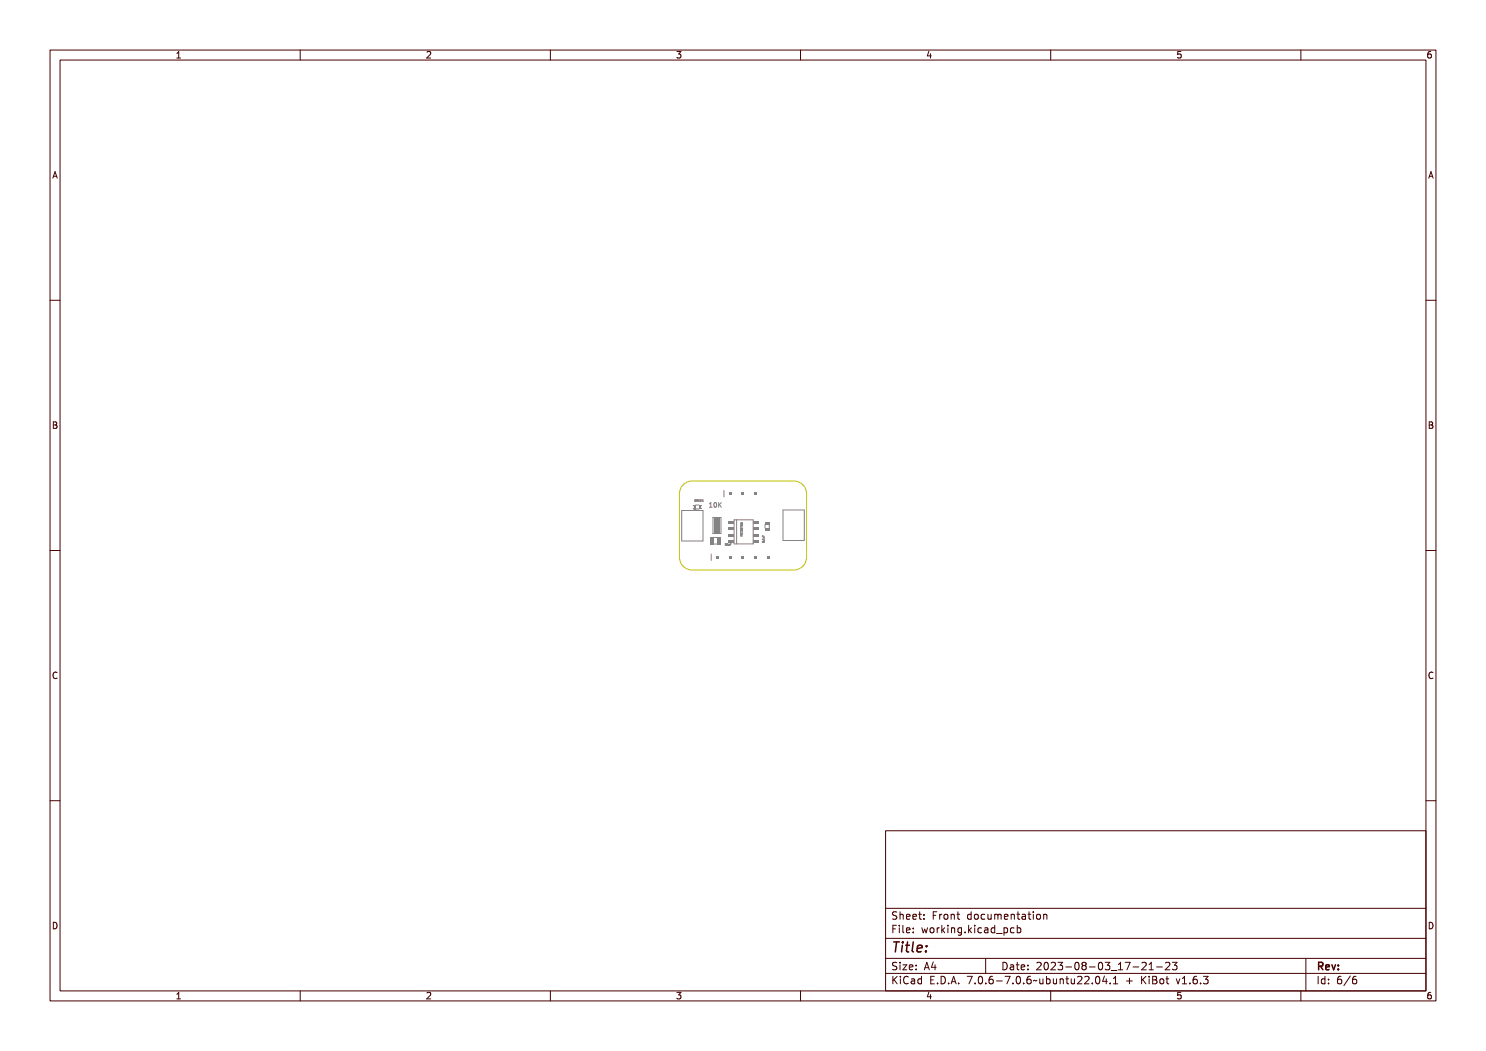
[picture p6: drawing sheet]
<svg xmlns="http://www.w3.org/2000/svg" width="297mm" height="210mm" viewBox="0 0 297 210" stroke-linecap="round" stroke-linejoin="round" font-family="sans-serif">
<g fill="none" stroke="#848484" stroke-width=".2">
<path d="M139 99.8l-.1 .2 .1 .2M139.2 99.9h.2l-.2 .1 .1 .2 .1-.1v.1h-.2zM139.5 99.9h.2v.3l-.1-.1-.1 .1zM139.5 99.9l.1 .1zM139.8 99.9h.2h-.2l.2 .1-.2 .2h.2h-.2zM140.1 99.9h.2h-.2l.2 .1-.2 .2h.2h-.2zM140.4 99.9l.1 .3 .1-.3v.3l-.2-.3v.3zM138.6 101l.2 .3-.2 .3M139 101.7h.7M139 100.9h.7M140.2 101l-.3 .3 .3 .3M141.7 100.5h.3v.8l.2 .1h-.5l.2-.1v-.7h-.2z"/>
<path d="M142.5 100.6l.1-.1a.44 .44 0 0 1 .4 .4 .44 .44 0 0 1-.4 .5l-.2-.3zM142.6 100.6a.37 .37 0 0 1 .3 .3 .37 .37 0 0 1-.3 .4zM143.2 100.5h.1v.4l.5-.4-.3 .4 .3 .5h-.1l-.3-.5-.1 .5h-.1zM144.9 108.7l.1-.1 .1 .4h-.2zM145.2 108.7l.1 .3zM145.5 108.7l.1 .3 .1-.3v.3h-.2zM145.8 108.6h.2l-.2 .1 .2 .1-.2 .2zM148 104.9v.1h.2M148 106.2v.2M148 106.3h.4M148 105.7h.1M148.1 105.7h.1"/>
<path d="M148.1 105.9l.3 .1-.3 .1zM148.1 105l.3 .2-.3-.1v.1zM148.1 104.7v.2a.16 .16 0 0 1 .2-.2 .16 .16 0 0 1 .1 .2l-.1-.1v.1h-.2zM148.1 105.6l-.1 .1M148.1 106.5v.2h.2M148.1 106.2l.2 .2 .1-.2a.17 .17 0 0 1-.2 .2 .17 .17 0 0 1-.1-.2zM148.1 105.6l.3 .2v-.2v.2l-.2-.2-.1 .2zM148.1 104.5h.2l.1 .2h-.4zM148.1 106.5l.3 .2h-.3zM148.1 105.6h.1M148.1 105.6h.3M148.1 105.4h.3z"/>
<path d="M148.1 104.4h.3v.2h-.3zM148.1 106.5l.2 .1zM148.1 104.5l.3 .1h-.3zM148.2 104.9v.1M148.2 106.9l-.2 .2h.4M148.2 106.9h.1M148.2 105h.1M148.2 104.9h.1M148.2 104.9h.2M148.2 106.9v.2M148.3 104.5h.1M148.4 106.7h-.1"/>
<path d="M148.4 106.5h.1M148.4 105.6h.1M148.4 106.5v.2M148.4 105.6v.1M148.4 105.7h-.3M148.4 104.9h.1M148.4 105h.1M148.4 105.3l-.4-.1v.2M148.4 105.9v.2l-.2-.2-.1 .2M148.4 104.9v.1M148.4 105.7h.1M152.4 107.6l.3-.1v.2h-.3z"/>
<path d="M152.4 106.9v.2l.2-.1 .1 .1h-.3zM152.4 108.2h.3zM152.5 107.2h.2v.2l-.2 .1 .2-.1zM152.7 108h.1"/>
<circle cx="138.7" cy="101.7" r=".08"/>
<circle cx="142.7" cy="100.9" r=".08"/>
<circle cx="145.2" cy="108.8" r=".17"/>
<circle cx="145.3" cy="108.8" r=".03"/>
<circle cx="148.2" cy="105.4" r=".17"/>
<circle cx="148.3" cy="105.4" r=".03"/>
<circle cx="152.6" cy="108.3" r=".17"/>
<circle cx="152.6" cy="108.2" r=".03"/>
</g>
<g fill="#848484">
<path d="M138.5 101.6h.2v.2h-.2z" fill-rule="evenodd"/>
<path d="M138.6 101.7l.4 .1z" fill-rule="evenodd"/>
<path d="M138.8 100.9h.2v.9h-.2z" fill-rule="evenodd"/>
<path d="M139.7 101.6h.5v.2h-.5z" fill-rule="evenodd"/>
<path d="M139.7 101h.2v.6h-.2z" fill-rule="evenodd"/>
<path d="M139.9 101.5l.1 .1z" fill-rule="evenodd"/>
<path d="M139.9 101l.1 .1z" fill-rule="evenodd"/>
<path d="M138.5 100.9h.3v.2h-.3z" fill-rule="evenodd"/>
<path d="M139.7 100.9h.5v.2h-.5z" fill-rule="evenodd"/>
</g>
<path d="M142.7 107.4h.7M142.7 108.7h.7" fill="none" stroke="#848484" stroke-width=".2"/>
<g fill="#848484">
<path d="M141.9 107.3h.8v1.5h-.8z" fill-rule="evenodd"/>
<path d="M143.4 107.3h.7v1.5h-.7z" fill-rule="evenodd"/>
</g>
<path d="M136.3 102h4.2v6.1h-4.2zM152.9 104.8v.7M153.8 104.8v.7" fill="none" stroke="#848484" stroke-width=".2"/>
<g fill="#848484">
<path d="M152.9 104.3h.9v.5h-.9z" fill-rule="evenodd"/>
<path d="M152.9 105.5h.9v.5h-.9z" fill-rule="evenodd"/>
</g>
<path d="M142.5 103.4h1.6v3.2h-1.6z" fill="none" stroke="#848484" stroke-width=".2"/>
<path d="M142.8 103.5h1v3.1h-1z" fill-rule="evenodd" fill="#848484"/>
<path d="M142.2 110.7v1.3" fill="none" stroke="#848484" stroke-width=".2"/>
<g fill="#848484">
<path d="M143.2 111.1h.5v.5h-.5z" fill-rule="evenodd"/>
<path d="M145.7 111.1h.5v.5h-.5z" fill-rule="evenodd"/>
<path d="M148.2 111.1h.6v.5h-.6z" fill-rule="evenodd"/>
<path d="M150.8 111.1h.5v.5h-.5z" fill-rule="evenodd"/>
<path d="M153.3 111.1h.5v.5h-.5z" fill-rule="evenodd"/>
</g>
<path d="M144.7 98v1.3" fill="none" stroke="#848484" stroke-width=".2"/>
<g fill="#848484">
<path d="M145.7 98.4h.5v.5h-.5z" fill-rule="evenodd"/>
<path d="M148.2 98.4h.6v.5h-.6z" fill-rule="evenodd"/>
<path d="M150.8 98.4h.5v.5h-.5z" fill-rule="evenodd"/>
</g>
<path d="M146.7 103.9h3.8v4.8h-3.8zM147.2 103.9v4.8M156.5 101.9h4.2v6.1h-4.2z" fill="none" stroke="#848484" stroke-width=".2"/>
<g fill="#848484">
<path d="M150.6 104.1h1.1v.5h-1.1z" fill-rule="evenodd"/>
<path d="M145.5 104.1h1.1v.5h-1.1z" fill-rule="evenodd"/>
<path d="M150.6 105.4h1.1v.5h-1.1z" fill-rule="evenodd"/>
<path d="M145.5 105.4h1.1v.5h-1.1z" fill-rule="evenodd"/>
<path d="M150.6 106.7h1.1v.5h-1.1z" fill-rule="evenodd"/>
<path d="M145.5 106.7h1.1v.5h-1.1z" fill-rule="evenodd"/>
<path d="M150.6 107.9h1.1v.5h-1.1z" fill-rule="evenodd"/>
<path d="M145.5 107.9h1.1v.5h-1.1z" fill-rule="evenodd"/>
</g>
<path d="M136.8 96.7l1-.5 .5-.1h20.4a2.54 2.54 0 0 1 2.5 2.6v12.7a2.54 2.54 0 0 1-2.5 2.5h-20.4a2.54 2.54 0 0 1-2.5-2.5v-12.7a2.53 2.53 0 0 1 1-2z" fill="none" stroke="#c2c200" stroke-width=".2"/>
<g fill="none" stroke="#480000" stroke-width=".2">
<path d="M10 10h277v190h-277zM12 12h273v186h-273zM60 10v2M110 10v2M160 10v2M210 10v2M260 10v2M10 60h2M285 60h2M10 110h2M285 110h2M10 160h2"/>
<path d="M285 160h2M177 166h108v32h-108zM60 198v2M110 198v2M160 198v2M177 181.5h108M177 187.5h108M177 191.5h108M177 194.5h108M178.1 195.2h.2v.6l.6-.6h.3l-.6 .6 .6 .8h-.2l-.5-.7-.2 .2v.5h-.2zM178.2 185h.9v.2h-.7v.4h.6v.2h-.6v.7h-.2zM178.3 182.4l.5-.1h.2v.2a.31 .31 0 0 0-.5-.1 .31 .31 0 0 0 0 .5 .5 .5 0 0 1 .6 .6 .5 .5 0 0 1-.8 .2l-.1-.2a.34 .34 0 0 0 .4 .1 .34 .34 0 0 0 .1-.5 .47 .47 0 0 1-.5-.2 .47 .47 0 0 1 .1-.5z"/>
<path d="M178.3 192.5l.5-.1h.2v.2a.31 .31 0 0 0-.5-.1 .31 .31 0 0 0 0 .5 .5 .5 0 0 1 .6 .6 .5 .5 0 0 1-.8 .2l-.1-.2a.34 .34 0 0 0 .4 .1 .34 .34 0 0 0 .1-.5 .47 .47 0 0 1-.5-.2 .47 .47 0 0 1 .1-.5zM179.4 182.2h.2v.6a.35 .35 0 0 1 .4-.1 .35 .35 0 0 1 .2 .4v.6h-.2v-.8h-.4v.8h-.2zM179.5 185.4h.4v.9h.4v.2h-.9v-.2h.3v-.8h-.2zM179.5 192.8h.4v.9h.4v.1h-.9v-.1h.3v-.8h-.2zM179.5 195.6h.4v.9h.4v.1h-.9v-.1h.3v-.8h-.2zM179.7 184.9h.2v.3h-.2zM179.7 192.3h.2v.3h-.2zM179.7 195.1h.2v.3h-.2zM180.6 184.9h.4v1.3l.4 .1v.2l-.5-.2v-1.2h-.3zM180.6 192.8h.8l-.6 .9h.6v.1h-.8l.6-.9h-.6zM180.7 182.8l.1-.1a.49 .49 0 0 1 .5 0 .49 .49 0 0 1 .2 .5h-.8a.42 .42 0 0 0 .3 .4 .42 .42 0 0 0 .4-.1 .47 .47 0 0 1-.4 .3 .47 .47 0 0 1-.4-.3zM180.7 195.4a.4 .4 0 0 1 .4-.3 .4 .4 0 0 1 .4 .3 .56 .56 0 0 0-.8 .4 .56 .56 0 0 0 .5 .7l.3-.1a.43 .43 0 0 1-.5 .3 .43 .43 0 0 1-.4-.4v-.6z"/>
<path d="M180.8 182.9l.4-.1 .1 .3h-.6zM181.8 195.6l.3-.1a.43 .43 0 0 1 .5 .5v.6h-.1v-.1a.38 .38 0 0 1-.5 .2 .38 .38 0 0 1-.2-.5 .38 .38 0 0 1 .4-.2h.3a.35 .35 0 0 0-.3-.4 .35 .35 0 0 0-.4 .2zM181.9 182.8l.1-.1a.49 .49 0 0 1 .5 0 .49 .49 0 0 1 .2 .5h-.8a.42 .42 0 0 0 .3 .4 .42 .42 0 0 0 .5-.1 .47 .47 0 0 1-.5 .3 .47 .47 0 0 1-.4-.3zM181.9 185.5l.1-.1a.49 .49 0 0 1 .5 0 .49 .49 0 0 1 .2 .5h-.8a.42 .42 0 0 0 .3 .4 .42 .42 0 0 0 .5-.1 .47 .47 0 0 1-.5 .3 .47 .47 0 0 1-.4-.3zM181.9 192.9l.1-.1a.49 .49 0 0 1 .5 0 .49 .49 0 0 1 .2 .5h-.8a.42 .42 0 0 0 .3 .4 .42 .42 0 0 0 .5-.1 .47 .47 0 0 1-.5 .3 .47 .47 0 0 1-.4-.3zM182 196.2l.5-.1a.31 .31 0 0 1-.2 .4 .31 .31 0 0 1-.4-.1zM182 182.9l.4-.1 .1 .3h-.6zM182 185.6l.4-.1 .1 .3h-.6zM182 193l.4-.1 .1 .3h-.6zM183 195.7l.4-.2 .2 .2v-.6h.2v1.5h-.2v-.1a.42 .42 0 0 1-.5 .1 .42 .42 0 0 1-.2-.5zM183.2 195.8l.1-.1a.4 .4 0 0 1 .3 .4 .4 .4 0 0 1-.3 .4l-.2-.2zM183.2 182.3h.2v.4h.4v.1h-.4v.7l.4 .1v.1h-.4l-.1-.1-.1-.8h-.3v-.1h.3z"/>
<path d="M183.3 185.4h.2v.3h-.2zM183.3 186.2h.2v.3h-.2zM183.3 192.8h.2v.3h-.2zM183.3 193.6h.2v.2h-.2zM184.5 182.7h.2v.3h-.2zM184.5 183.5h.2v.2h-.2zM185.2 185.4h.2l.2 .8 .1-.5h.2l.2 .5 .1-.8h.2l-.2 1.1h-.2l-.2-.7-.2 .7h-.1zM185.4 195.2h.9v.2h-.7v.4h.6v.2h-.6v.5h.7v.1h-.9zM185.7 192.4h.2l.5 1.4h-.2l-.1-.3h-.5l-.1 .3h-.2zM185.8 192.6l.2 .7h-.4zM186.6 182.3h.9v.2h-.7v.4h.6v.2h-.6v.6h-.2zM186.8 185.6l.1-.1a.39 .39 0 0 1 .4 .4 .39 .39 0 0 1-.4 .4l-.1-.2z"/>
<path d="M186.9 196.4h.2v.2h-.2zM187.1 192.4h.2v.9h.2v.2h-.2v.3h-.2v-.3h-.6zM187.1 192.6v.7h-.4zM187.8 195.2a.76 .76 0 0 1 .9 .7 .76 .76 0 0 1-.9 .7zM188 195.4a.57 .57 0 0 1 .5 .5 .57 .57 0 0 1-.5 .6zM188 182.7h.2v.2v-.1a.29 .29 0 0 1 .3-.2 .29 .29 0 0 1 .3 .3 .37 .37 0 0 0-.5-.1 .37 .37 0 0 0-.1 .4v.5h-.2zM188 185.4h.2v.2v-.1a.29 .29 0 0 1 .3-.2 .29 .29 0 0 1 .3 .3 .37 .37 0 0 0-.5-.1 .37 .37 0 0 0-.1 .4v.6h-.2zM189.1 184.9h.1v.9l.5-.4h.2l-.4 .4 .5 .7h-.2l-.4-.6-.2 .1v.5h-.1zM189.2 182.9l.1-.1a.39 .39 0 0 1 .4 .4 .39 .39 0 0 1-.4 .4l-.1-.2zM189.3 196.4h.3v.2h-.3zM190.2 182.7h.2v.1a.35 .35 0 0 1 .4-.1 .35 .35 0 0 1 .3 .4v.6h-.2l-.1-.8h-.3l-.1 .8h-.2zM190.3 185.4h.4v.9h.4v.2h-.9v-.2h.4v-.8h-.3z"/>
<path d="M190.5 195.2h.3l.4 1.4h-.2l-.1-.3h-.5l-.1 .3h-.2zM190.6 184.9h.1v.3h-.1zM190.6 195.4l.2 .7h-.4zM191.4 185.4h.2v.1a.35 .35 0 0 1 .4-.1 .35 .35 0 0 1 .3 .4v.7h-.2l-.1-.9h-.3l-.1 .9h-.2zM191.7 182.3h.1v.4h.4v.1h-.4v.7l.4 .1v.1h-.4l-.1-.1v-.8h-.3v-.1h.3zM191.7 196.4h.3v.2h-.3zM192.7 185.5l.3-.2 .3 .2v-.1h.2v1a.53 .53 0 0 1-.8 .4v-.2a.36 .36 0 0 0 .4 .1 .36 .36 0 0 0 .2-.4l-.1 .1a.53 .53 0 0 1-.7-.3 .53 .53 0 0 1 .2-.6zM192.8 185.6l.1-.1a.39 .39 0 0 1 .4 .4 .39 .39 0 0 1-.4 .4l-.1-.2zM193.8 195.2h.9l-.5 1.4h-.2l.5-1.2h-.7zM193.9 182.8l.3-.2 .3 .2v-.6h.2v1.5h-.2v-.1a.42 .42 0 0 1-.6 .1 .42 .42 0 0 1-.1-.5zM194.1 182.8a.4 .4 0 0 1 .4 .4 .4 .4 0 0 1-.4 .4l-.2-.4zM194.1 186.2h.3v.3h-.3z"/>
<path d="M195.1 184.9h.2v.9l.4-.4h.3l-.5 .4 .5 .7h-.2l-.4-.6-.1 .1v.5h-.2zM195.2 182.9l.1-.1a.39 .39 0 0 1 .4 .4 .39 .39 0 0 1-.4 .4l-.1-.2zM195.3 196.4h.3v.2h-.3zM196.3 185.4h.5v.9h.3v.2h-.9v-.2h.4v-.8h-.3zM196.3 195.4a.57 .57 0 0 1 .7 0 .57 .57 0 0 1 .1 .8 .5 .5 0 0 1-.6 .5 .5 .5 0 0 1-.3-.8zM196.4 182.8a.39 .39 0 0 1 .4-.2 .39 .39 0 0 1 .3 .3 .4 .4 0 0 0-.6 0 .4 .4 0 0 0 0 .6 .4 .4 0 0 0 .6 0 .45 .45 0 0 1-.6 .3 .45 .45 0 0 1-.3-.6zM196.5 195.4a.61 .61 0 0 1 .4 1l-.1 .1a.61 .61 0 0 1-.4-1zM196.6 184.9h.2v.3h-.2zM197 191.5v3M197.4 182.7h.2v.8l.2 .1 .3-.2v-.7h.2v1h-.2v-.1a.35 .35 0 0 1-.4 .2 .35 .35 0 0 1-.3-.5zM197.6 185.5a.39 .39 0 0 1 .4-.2 .39 .39 0 0 1 .3 .3 .4 .4 0 0 0-.6 0 .4 .4 0 0 0 0 .6 .4 .4 0 0 0 .6 0 .45 .45 0 0 1-.6 .3 .45 .45 0 0 1-.3-.6zM197.7 196.4h.3v.2h-.3z"/>
<path d="M198.6 182.7l.5 .1 .3-.1 .2 1h-.2l-.1-.9-.2 .1v.8h-.1l-.2-.9-.1 .9h-.1zM198.7 185.4l.2-.1a.43 .43 0 0 1 .6 .5v.7h-.2v-.2a.38 .38 0 0 1-.5 .2 .38 .38 0 0 1-.2-.5 .38 .38 0 0 1 .5-.2h.2a.35 .35 0 0 0-.3-.4 .35 .35 0 0 0-.3 .2zM198.7 195.4a.38 .38 0 0 1 .4-.3 .38 .38 0 0 1 .3 .3 .43 .43 0 0 0-.5 0 .43 .43 0 0 0-.1 .5 .46 .46 0 0 1 .7 .1 .46 .46 0 0 1-.2 .6 .46 .46 0 0 1-.7-.2zM198.8 186l.5-.1a.31 .31 0 0 1-.1 .4 .31 .31 0 0 1-.4-.1zM199.9 185.5l.3-.2 .3 .2v-.6h.2v1.6h-.2v-.2a.42 .42 0 0 1-.5 .1 .42 .42 0 0 1-.2-.5zM199.9 182.8l.2-.1a.49 .49 0 0 1 .5 0 .49 .49 0 0 1 .1 .5h-.7a.42 .42 0 0 0 .2 .4 .42 .42 0 0 0 .5-.1 .47 .47 0 0 1-.4 .3 .47 .47 0 0 1-.5-.3zM200 196h.5v.2h-.5zM200 185.6l.1-.1a.39 .39 0 0 1 .4 .4 .39 .39 0 0 1-.4 .4l-.1-.2zM200.1 182.9l.3-.1 .2 .3h-.6zM200.1 192.4a.76 .76 0 0 1 1 .7 .76 .76 0 0 1-1 .7zM200.3 192.6a.57 .57 0 0 1 .6 .5 .57 .57 0 0 1-.6 .6zM200.9 186.8l1.2 .1z"/>
<path d="M201 195.2h.9l-.5 1.4h-.2l.5-1.2h-.7zM201.1 182.7h.1v.1a.35 .35 0 0 1 .5-.1 .35 .35 0 0 1 .2 .4v.6h-.2v-.8h-.4l-.1 .8h-.1zM201.4 192.8l.3-.1a.43 .43 0 0 1 .5 .5v.6h-.1v-.1a.38 .38 0 0 1-.5 .2 .38 .38 0 0 1-.2-.5 .38 .38 0 0 1 .4-.2h.3a.35 .35 0 0 0-.3-.4 .35 .35 0 0 0-.4 .2zM201.6 193.4l.5-.1a.31 .31 0 0 1-.2 .4 .31 .31 0 0 1-.4-.1zM202.2 185.4h.2v.1a.53 .53 0 0 1 .8 .3 .53 .53 0 0 1-.6 .7l-.2-.2v.6h-.2zM202.5 182.3h.2v.4h.4v.1h-.4v.7l.4 .1v.1h-.4l-.2-.1v-.8h-.3v-.1h.3zM202.5 185.6l.1-.1a.4 .4 0 0 1 .4 .4 .4 .4 0 0 1-.4 .4l-.2-.2zM202.5 196.4h.3v.2h-.3zM202.8 192.4h.2v.4h.4v.1h-.4v.7l.4 .1v.1h-.4l-.2-.1v-.8h-.3v-.1h.3zM203.5 182.7l.3-.1a.43 .43 0 0 1 .5 .5v.6h-.2v-.1a.38 .38 0 0 1-.5 .2 .38 .38 0 0 1-.2-.5 .38 .38 0 0 1 .5-.2h.2a.35 .35 0 0 0-.2-.4 .35 .35 0 0 0-.4 .2zM203.5 195.4a.57 .57 0 0 1 .8 0 .57 .57 0 0 1 0 .8 .5 .5 0 0 1-.6 .5 .5 .5 0 0 1-.3-.8zM203.6 185.5a.39 .39 0 0 1 .4-.2 .39 .39 0 0 1 .3 .3 .4 .4 0 0 0-.5 0 .4 .4 0 0 0 0 .6 .4 .4 0 0 0 .5 0 .45 .45 0 0 1-.6 .3 .45 .45 0 0 1-.2-.6z"/>
<path d="M203.7 183.3l.4-.1a.31 .31 0 0 1-.1 .4 .31 .31 0 0 1-.4-.1zM203.7 195.4a.61 .61 0 0 1 .4 1l-.1 .1a.61 .61 0 0 1-.3-1zM203.9 192.9l.1-.1a.49 .49 0 0 1 .5 0 .49 .49 0 0 1 .2 .5h-.8a.42 .42 0 0 0 .3 .4 .42 .42 0 0 0 .5-.1 .47 .47 0 0 1-.5 .3 .47 .47 0 0 1-.4-.3zM204 193l.4-.1 .1 .3h-.6zM204.7 184.9h.1v.6a.53 .53 0 0 1 .8 .3 .53 .53 0 0 1-.6 .7l-.2-.2v.2h-.1zM204.9 182.3h.2v.4h.4v.1h-.4v.7l.4 .1v.1h-.4l-.2-.1v-.8h-.3v-.1h.3zM204.9 185.6l.1-.1a.39 .39 0 0 1 .4 .4 .39 .39 0 0 1-.4 .4l-.1-.2zM204.9 196.4h.3v.2h-.3zM205.3 192.8h.2v.3h-.2zM205.3 193.6h.2v.2h-.2zM205.9 182.7h.5v.9h.3v.1h-.9v-.1h.4v-.8h-.3zM205.9 195.4a.38 .38 0 0 1 .4-.3 .38 .38 0 0 1 .3 .3 .43 .43 0 0 0-.5 0 .43 .43 0 0 0-.1 .5 .46 .46 0 0 1 .7 .1 .46 .46 0 0 1-.2 .6 .46 .46 0 0 1-.6-.2z"/>
<path d="M206.2 182.2h.2v.3h-.2zM207 196l1-.1a.49 .49 0 0 1-.8 .1l-.2 .2zM207.3 182.9l.1-.1a.39 .39 0 0 1 .4 .4 .39 .39 0 0 1-.4 .4l-.2-.2zM207.4 192.5a.53 .53 0 0 1 .8 .1 .53 .53 0 0 1-.3 .7l-.3 .4h.7v.1h-.9l.3-.5a.4 .4 0 0 0 .3-.4 .4 .4 0 0 0-.3-.4l-.3 .2zM208.3 182.7h.1v.1a.35 .35 0 0 1 .5-.1 .35 .35 0 0 1 .2 .4v.6h-.2v-.8h-.4l-.1 .8h-.1zM208.3 195.6h.1l.1 .8 .2 .1 .2-.2v-.7h.2v1h-.2v-.1a.35 .35 0 0 1-.4 .2 .35 .35 0 0 1-.2-.5zM208.7 192.6a.57 .57 0 0 1 .7 0 .57 .57 0 0 1 .1 .8 .5 .5 0 0 1-.6 .5 .5 .5 0 0 1-.3-.8zM208.9 192.6a.61 .61 0 0 1 .3 1l-.1 .1a.61 .61 0 0 1-.3-1zM209.5 195.1h.2v.6a.53 .53 0 0 1 .7 .3 .53 .53 0 0 1-.6 .7l-.1-.2v.1h-.2zM209.7 195.8l.1-.1a.4 .4 0 0 1 .4 .4 .4 .4 0 0 1-.4 .4l-.1-.2zM209.8 192.5a.53 .53 0 0 1 .8 .1 .53 .53 0 0 1-.3 .7l-.3 .4h.7v.1h-.9l.3-.5a.4 .4 0 0 0 .3-.4 .4 .4 0 0 0-.3-.4l-.3 .2zM210 198v2"/>
<path d="M210.7 195.6h.2v.8l.2 .1 .2-.2v-.7h.2v1h-.2v-.1a.35 .35 0 0 1-.4 .2 .35 .35 0 0 1-.2-.5zM211 192.4a.46 .46 0 0 1 .6 0 .46 .46 0 0 1 .1 .6l-.1 .1a.47 .47 0 0 1 .2 .7 .47 .47 0 0 1-.7 0l-.1-.2a.35 .35 0 0 0 .5 .1 .35 .35 0 0 0 0-.5h-.3v-.2a.29 .29 0 0 0 .4-.1 .29 .29 0 0 0-.1-.4 .29 .29 0 0 0-.4 .1h-.1zM211.9 195.6h.2v.1a.35 .35 0 0 1 .4-.1 .35 .35 0 0 1 .2 .4v.6h-.2v-.8h-.4v.8h-.2zM212.4 193.2h.5v.2h-.5zM213.3 195.2h.2v.4h.4v.1h-.4v.7l.4 .1v.1h-.4l-.2-.1v-.8h-.3v-.1h.3zM213.5 192.6a.57 .57 0 0 1 .7 0 .57 .57 0 0 1 .1 .8 .5 .5 0 0 1-.6 .5 .5 .5 0 0 1-.3-.8zM213.7 192.6a.61 .61 0 0 1 .3 1v.1a.61 .61 0 0 1-.4-1zM214.3 195.6h.2v.8l.2 .1 .2-.2v-.7h.2v1h-.2v-.1a.35 .35 0 0 1-.4 .2 .35 .35 0 0 1-.2-.5zM214.7 192.5a.41 .41 0 0 1 .7-.1 .41 .41 0 0 1-.2 .7 .42 .42 0 0 1 .2 .6 .42 .42 0 0 1-.7 0 .42 .42 0 0 1 .2-.6l-.3-.2zM215.5 195.3a.53 .53 0 0 1 .8 .1 .53 .53 0 0 1-.3 .7l-.3 .4h.6v.1h-.9l.4-.5a.4 .4 0 0 0 .3-.4 .4 .4 0 0 0-.3-.4l-.3 .2zM216 193.2h.5v.2h-.5zM216.7 195.3a.53 .53 0 0 1 .8 .1 .53 .53 0 0 1-.3 .7l-.3 .4h.6v.1h-.9l.4-.5a.4 .4 0 0 0 .3-.4 .4 .4 0 0 0-.3-.4l-.3 .2z"/>
<path d="M217.1 192.6a.57 .57 0 0 1 .7 0 .57 .57 0 0 1 .1 .8 .5 .5 0 0 1-.6 .5 .5 .5 0 0 1-.3-.8zM217.3 192.6a.61 .61 0 0 1 .3 1v.1a.61 .61 0 0 1-.4-1zM218.2 196.4h.2v.2h-.2zM218.2 192.4a.46 .46 0 0 1 .6 0 .46 .46 0 0 1 .1 .6l-.1 .1a.47 .47 0 0 1 .2 .7 .47 .47 0 0 1-.7 0l-.1-.2a.35 .35 0 0 0 .5 .1 .35 .35 0 0 0 0-.5h-.3v-.2a.29 .29 0 0 0 .4-.1 .29 .29 0 0 0-.1-.4 .29 .29 0 0 0-.4 .1h-.1zM219.2 195.4a.57 .57 0 0 1 .7 0 .57 .57 0 0 1 .1 .8 .5 .5 0 0 1-.7 .5 .5 .5 0 0 1-.3-.8zM219.2 194.2l1.3 .1zM219.4 195.4a.61 .61 0 0 1 .3 1l-.1 .1a.61 .61 0 0 1-.3-1zM220.7 192.5l.5-.1v1.3h.3v.1h-.8v-.1h.3v-1.1h-.3zM220.8 195.2h.2v.9h.2v.2h-.2v.3h-.2v-.3h-.6zM220.8 195.4v.7h-.4zM221.8 196.4h.2v.2h-.2zM221.8 192.4h.9l-.5 1.4h-.2l.5-1.2h-.7z"/>
<path d="M222.8 195.3l.5-.1v1.3h.3v.1h-.8v-.1h.3v-1.1h-.3zM223.2 193.2h.5v.2h-.5zM224.2 192.5a.53 .53 0 0 1 .8 .1 .53 .53 0 0 1-.3 .7l-.3 .4h.7v.1h-.9l.3-.5a.4 .4 0 0 0 .4-.4 .4 .4 0 0 0-.4-.4l-.3 .2zM225.4 195.5h.2v.4h.4v.2h-.4v.4h-.2v-.4h-.4v-.2h.4zM225.5 192.5l.5-.1v1.3h.3v.1h-.8v-.1h.3v-1.1h-.3zM226.8 193.2h.5v.2h-.5zM227.5 195.2h.2v.6l.6-.6h.2l-.6 .6 .6 .8h-.2l-.5-.7-.1 .2v.5h-.2zM227.8 192.5a.53 .53 0 0 1 .8 .1 .53 .53 0 0 1-.2 .7l-.4 .4h.7v.1h-.9l.3-.5a.4 .4 0 0 0 .4-.4 .4 .4 0 0 0-.4-.4l-.3 .2zM228.8 195.6h.4v.9h.4v.1h-.9v-.1h.4v-.8h-.3zM229.1 192.4a.46 .46 0 0 1 .6 0 .46 .46 0 0 1 0 .6l-.1 .1a.47 .47 0 0 1 .2 .7 .47 .47 0 0 1-.7 0l-.1-.2a.35 .35 0 0 0 .5 .1 .35 .35 0 0 0 0-.5h-.2v-.2a.29 .29 0 0 0 .4-.1 .29 .29 0 0 0-.2-.4 .29 .29 0 0 0-.3 .1h-.1zM229.1 195.1h.1v.3h-.1zM229.9 195.2h.4a.35 .35 0 0 1 .5 .2 .35 .35 0 0 1-.3 .5 .41 .41 0 0 1 .3 .5 .41 .41 0 0 1-.5 .2h-.4z"/>
<path d="M230.1 196h.2a.27 .27 0 0 1 .3 .2 .27 .27 0 0 1-.3 .3h-.2zM230.1 195.4h.2a.23 .23 0 0 1 .3 .2 .23 .23 0 0 1-.3 .2h-.2zM231.2 193.2h1.1M231.3 195.8l.1-.1a.39 .39 0 0 1 .4 .4 .39 .39 0 0 1-.4 .4l-.1-.2zM232.6 195.2h.1v.4h.4v.1h-.4l.1 .7 .3 .1v.1h-.3l-.2-.1v-.8h-.3v-.1h.3zM233 192.4l.5-.1 .3 .4-.9 1.1h.9M234.3 192.3h.9l-.5 .6 .5 .1v.6l-.2 .2-.7-.2M234.6 195.6h.2l.3 .9 .4-.9h.2l-.4 1h-.3zM236 195.3l.5-.1v1.3h.3v.1h-.8v-.1h.3v-1.1h-.3zM237.4 196.4h.3v.2h-.3zM238.4 195.4a.38 .38 0 0 1 .4-.3 .38 .38 0 0 1 .3 .3 .43 .43 0 0 0-.5 0 .43 .43 0 0 0-.1 .5 .46 .46 0 0 1 .7 .1 .46 .46 0 0 1-.2 .6 .46 .46 0 0 1-.7-.2zM239.8 196.4h.3v.2h-.3z"/>
<path d="M240.7 195.2a.46 .46 0 0 1 .6 0 .46 .46 0 0 1 .1 .6l-.1 .1a.47 .47 0 0 1 .2 .7 .47 .47 0 0 1-.7 0l-.1-.2a.35 .35 0 0 0 .5 .1 .35 .35 0 0 0 0-.5l-.3-.1v-.1a.29 .29 0 0 0 .4-.1 .29 .29 0 0 0-.1-.4 .29 .29 0 0 0-.4 .1h-.1zM260 198v2M261 191.5v6.5M263.2 195.2h.8v.2h-.3v1.1h.3v.1h-.8v-.1h.3v-1.1h-.3zM264.4 195.7l.3-.2 .3 .2v-.6h.2v1.5h-.2v-.1a.42 .42 0 0 1-.5 .1 .42 .42 0 0 1-.2-.5zM264.6 195.8l.1-.1a.4 .4 0 0 1 .3 .4 .4 .4 0 0 1-.3 .4l-.2-.2zM265.9 195.6h.2v.3h-.2zM265.9 196.4h.2v.2h-.2zM268.1 195.4a.38 .38 0 0 1 .3-.3 .38 .38 0 0 1 .4 .3 .43 .43 0 0 0-.5 0 .43 .43 0 0 0-.2 .5 .46 .46 0 0 1 .7 .1 .46 .46 0 0 1-.2 .6 .46 .46 0 0 1-.6-.2zM269.9 195.2h.2l-.8 1.6h-.2zM270.5 195.4a.38 .38 0 0 1 .4-.3 .38 .38 0 0 1 .3 .3 .43 .43 0 0 0-.5 0 .43 .43 0 0 0-.2 .5 .46 .46 0 0 1 .7 .1 .46 .46 0 0 1-.2 .6 .46 .46 0 0 1-.6-.2z"/>
<circle cx="187" cy="185.9" r=".53"/>
<circle cx="189.4" cy="183.2" r=".53"/>
<circle cx="195.4" cy="183.2" r=".53"/>
<circle cx="196.7" cy="195.9" r=".13"/>
<circle cx="199.1" cy="196.2" r=".32"/>
<circle cx="203.9" cy="195.9" r=".13"/>
<circle cx="206.3" cy="196.2" r=".32"/>
<circle cx="207.4" cy="183.2" r=".53"/>
<circle cx="209" cy="193.1" r=".13"/>
<circle cx="213.8" cy="193.1" r=".13"/>
<circle cx="215" cy="193.4" r=".29"/>
<circle cx="215" cy="192.8" r=".25"/>
<circle cx="217.4" cy="193.1" r=".13"/>
<circle cx="219.5" cy="195.9" r=".13"/>
<circle cx="231.5" cy="196.1" r=".53"/>
<circle cx="238.8" cy="196.2" r=".32"/>
<circle cx="268.5" cy="196.2" r=".32"/>
<circle cx="270.9" cy="196.2" r=".32"/>
</g>
<g fill="none" stroke="#480000" stroke-width=".3">
<path d="M178.1 188.4h1.4v.2h-.6v1.7h-.2v-1.7h-.6zM179.9 188.8h.7v1.3h.4v.2h-1.2v-.2h.5v-1.1h-.4zM180.3 188.3h.3v.3h-.3zM181.8 188.4h.2v.4h.6v.2h-.6v1l.6 .1v.2a.55 .55 0 0 1-.8-.5v-.8h-.4v-.2h.4zM183 188.3h.6l.1 1.6 .1 .2h.4v.2a.54 .54 0 0 1-.8-.5v-1.4h-.4zM184.8 189a.65 .65 0 0 1 .8-.1 .65 .65 0 0 1 .3 .7h-1.1a.56 .56 0 0 0 .4 .5 .56 .56 0 0 0 .6-.1v.2a.81 .81 0 0 1-1.1-.1 .81 .81 0 0 1 .1-1.1zM185 189.1l.4-.1 .2 .4h-.8zM186.7 188.9h.3v.4h-.3zM186.7 189.9h.3v.4h-.3zM263.1 192.4a.73 .73 0 0 1 .9 .2v.3l-.3 .3 .5 .6h-.2l-.3-.4-.2-.2h-.2v.6h-.2zM263.3 192.6h.2a.26 .26 0 0 1 .3 .2 .26 .26 0 0 1-.2 .3h-.3zM264.5 192.9l.1-.1a.49 .49 0 0 1 .5 0 .49 .49 0 0 1 .2 .5h-.8a.42 .42 0 0 0 .3 .4 .42 .42 0 0 0 .4-.1 .47 .47 0 0 1-.4 .3 .47 .47 0 0 1-.4-.3z"/>
<path d="M264.6 193l.3-.1 .2 .3h-.6zM265.5 192.8h.2l.3 .9 .3-.9h.2l-.4 1h-.2zM267.1 192.8h.2v.3h-.2zM267.1 193.6h.2v.2h-.2z"/>
</g>
<text font-size="2.7" fill="#480000" x="178" y="190.3">Title:</text>
<g font-size="2" fill="#480000">
<text x="178" y="183.7">Sheet: Front documentation</text>
<text x="178" y="186.5">File: working.kicad_pcb</text>
<text x="178" y="193.9">Size: A4</text>
<text x="178" y="196.6">KiCad E.D.A. 7.0.6-7.0.6~ubuntu22.04.1 + KiBot v1.6.3</text>
<text x="200" y="193.9">Date: 2023-08-03_17-21-23</text>
<text x="263" y="196.6">Id: 6/6</text>
<text x="263" y="193.9">Rev:</text>
</g>
<g font-size="1.7" fill="#480000">
<text x="35" y="11.7">1</text>
<text x="85" y="11.7">2</text>
<text x="135" y="11.7">3</text>
<text x="185" y="11.7">4</text>
<text x="235" y="11.7">5</text>
<text x="285" y="11.7">6</text>
<text x="10.5" y="35.7">A</text>
<text x="285.5" y="35.7">A</text>
<text x="10.5" y="85.6">B</text>
<text x="285.5" y="85.6">B</text>
<text x="10.5" y="135.7">C</text>
<text x="285.5" y="135.7">C</text>
<text x="10.5" y="185.6">D</text>
<text x="285.5" y="185.6">D</text>
<text x="35" y="199.7">1</text>
<text x="85" y="199.7">2</text>
<text x="135" y="199.7">3</text>
<text x="185" y="199.7">4</text>
<text x="235" y="199.7">5</text>
<text x="285" y="199.7">6</text>
</g>
<text font-size="1.3" fill="#848484" x="141.6" y="101.4">10K</text>
<g font-size=".5" fill="#848484">
<text x="139.1" y="100.2">GREEN</text>
<text x="144.8" y="109">10uF</text>
<text x="152.7" y="108.4" transform="rotate(-90 152.7 108.4)">0.1uF</text>
</g>
</svg>
